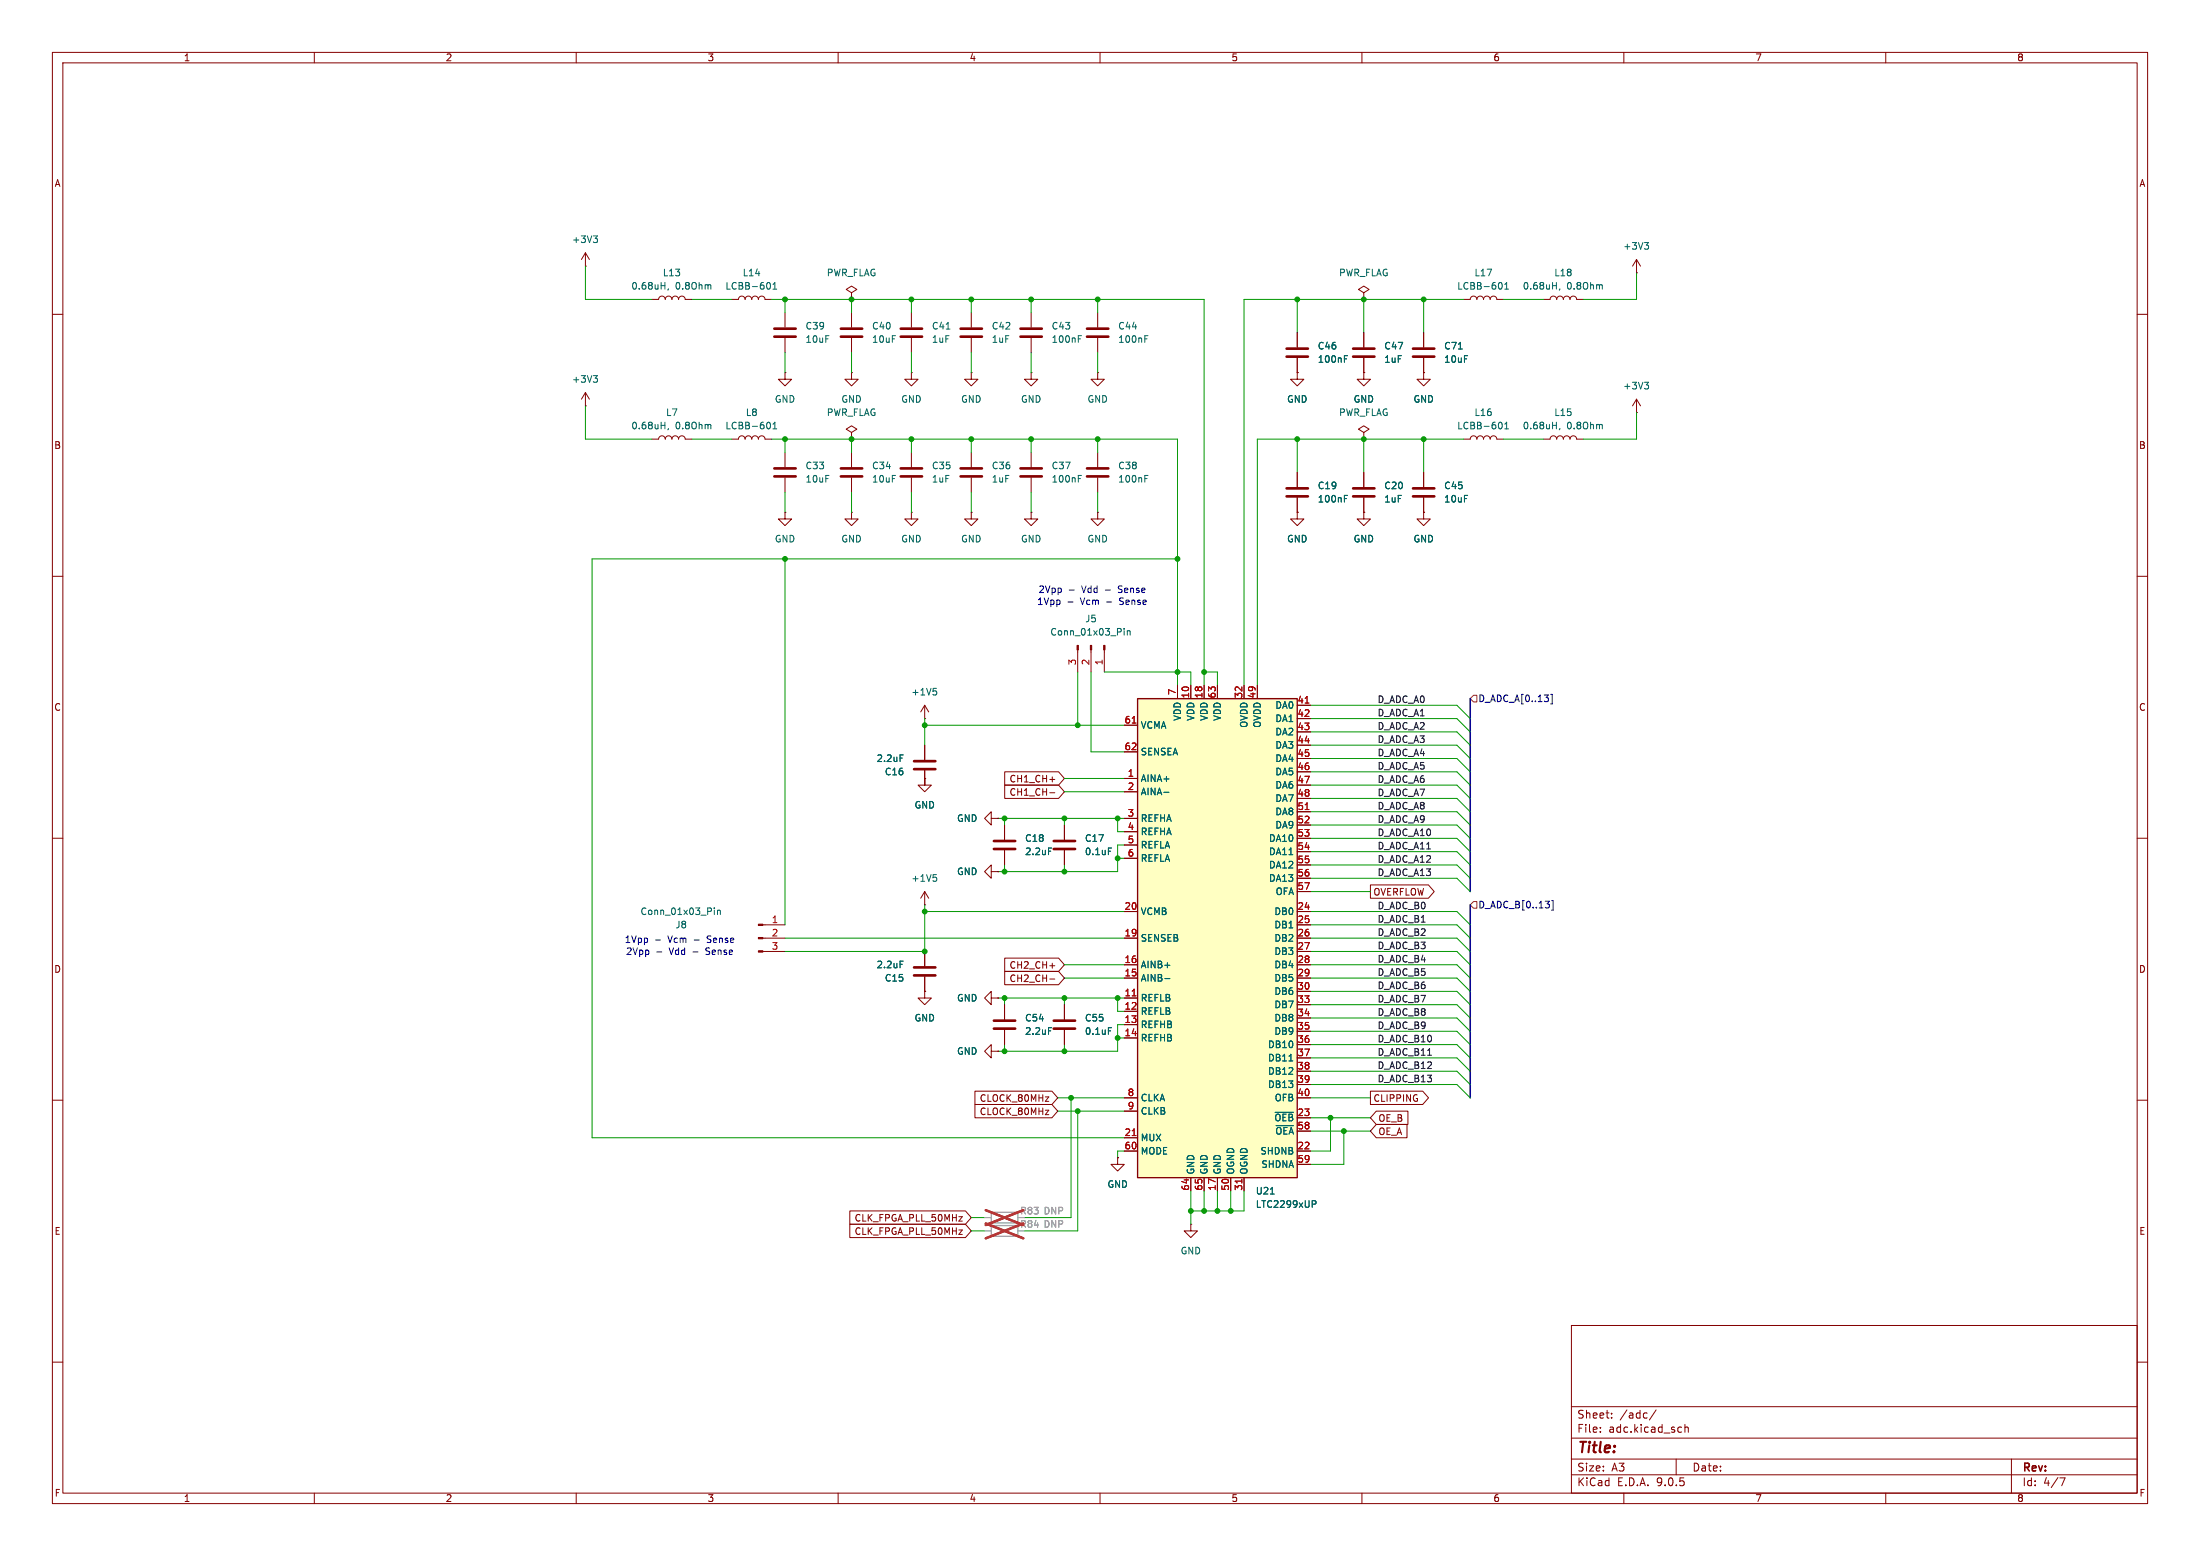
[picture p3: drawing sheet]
<svg xmlns="http://www.w3.org/2000/svg" width="420mm" height="297mm" viewBox="0 0 420 297" stroke-linecap="round" stroke-linejoin="round" font-family="sans-serif">
<g fill="none" stroke="#840000" stroke-width=".19">
<path d="M10 10h400v277h-400zM12 12h396v273h-396zM60 10v2M110 10v2M160 10v2M210 10v2M260 10v2M310 10v2M360 10v2M174 59.7v2.8M185.4 59.7v2.8M196.8 59.7v2.8"/>
<path d="M10 60h2M174 64.5v2.8M185.4 71.1v1.3h1.3l-1.3 1.3-1.3-1.3h1.3M185.4 71.1h.1M185.4 64.5v2.8M196.8 71.1v1.3h1.3l-1.3 1.3-1.2-1.3h1.2M196.8 71.1h.1M196.8 64.5v2.8M209.5 71.1v1.3h1.3l-1.3 1.3-1.2-1.3h1.2M209.5 71.1h.1M408 60h2M174 97.8v1.3h1.3l-1.3 1.2-1.3-1.2h1.3"/>
<path d="M174 97.8h.1M185.4 86.4v2.8M185.4 91.2v2.8M196.8 97.8v1.3h1.3l-1.3 1.2-1.2-1.2h1.2M196.8 97.8h.1M196.8 86.4v2.8M196.8 91.2v2.8M209.5 97.8v1.3h1.3l-1.3 1.2-1.2-1.2h1.2M209.5 97.8h.1M209.5 86.4v2.8M209.5 91.2v2.8M10 110h2"/>
<path d="M408 110h2M205.7 124.1v4.2M208.3 124.1v4.2M210.8 124.1v4.2M10 160h2M408 160h2M10 210h2M408 210h2M213.4 221v1.2h1.2l-1.2 1.3-1.3-1.3h1.3M213.4 221h.1M300 253h108v32h-108zM10 260h2"/>
<path d="M300 278.5h108M300 274.5h108M300 268.5h108M305.5 273.2v.2M305.5 272.5v.1M307.7 270.5v.2M307.7 269.8v.1M316.2 269.1l-1.3 1.9M320 278.5v3M320.9 272.4l.1 .1M321 273.3l-.1 .1M321.7 271.9v1.5"/>
<path d="M321.7 272.5l.2-.1 .3 .1 .1 .9M384 278.5v6.5M408 260h2M60 285v2M110 285v2M160 285v2M210 285v2M260 285v2M300 281.5h108M310 285v2M360 285v2M393.2 282.1h1l-.6 1.5"/>
</g>
<path d="M172 62.7h4M172 64.3h4M183.4 62.7h4.1M183.4 64.3h4.1M194.8 62.7h4.1M194.8 64.3h4.1M183.4 89.4h4.1M183.4 90.9h4.1M194.8 89.4h4.1M194.8 90.9h4.1M207.5 89.4h4.1M207.5 90.9h4.1" fill="none" stroke="#840000" stroke-width=".51"/>
<path d="M180.6 62.8h.8M205.9 64.7h.4M205.9 64.1h.6M205.9 91.4h.4M205.9 90.7h.6M218.6 91.4h.4M218.6 90.7h.6M214.6 120v.1M214.6 120.4v.8M215.2 120.4v.8M215.2 120.5l.2-.1h.3v.8" fill="none" stroke="#006464" stroke-width=".19"/>
<g fill="#840000" stroke="#840000" stroke-width=".19">
<path d="M210.7 123.2h.2v.9h-.2z"/>
<path d="M208.2 123.2h.2v.9h-.2z"/>
<path d="M205.6 123.2h.3v.9h-.3z"/>
</g>
<path d="M217.2 133.4h30.4v91.4h-30.4z" fill="#ffffc2"/>
<path d="M217.2 133.4h30.4v91.4h-30.4z" fill="none" stroke="#840000" stroke-width=".25"/>
<g fill="none" stroke="#840000" stroke-width=".19">
<path d="M111.8 50.8h.1M111.8 48.3v2.5M111.8 48.3l-.8 1.2M111.8 48.3l.7 1.2M124.5 57.2h1.2a.64 .64 0 0 1 .7-.7 .64 .64 0 0 1 .6 .7 .64 .64 0 0 1 .6-.7 .64 .64 0 0 1 .7 .7 .64 .64 0 0 1 .6-.7 .64 .64 0 0 1 .6 .7 .64 .64 0 0 1 .7-.7 .64 .64 0 0 1 .6 .7h1.3M139.7 57.2h1.3a.64 .64 0 0 1 .6-.7 .64 .64 0 0 1 .6 .7 .64 .64 0 0 1 .7-.7 .64 .64 0 0 1 .6 .7 .64 .64 0 0 1 .6-.7 .64 .64 0 0 1 .7 .7 .64 .64 0 0 1 .6-.7 .64 .64 0 0 1 .6 .7h1.3M149.9 59.7v2.8M162.6 55.9l1-.7-1-.6-1.1 .6 1.1 .7v1.3M162.6 57.2h.1M162.6 59.7v2.8M209.5 59.7v2.8M260.3 55.9l1.1-.7-1.1-.6-1 .6 1 .7v1.3"/>
<path d="M260.3 57.2h.1M279.4 57.2h1.3a.64 .64 0 0 1 .6-.7 .64 .64 0 0 1 .6 .7 .64 .64 0 0 1 .7-.7 .64 .64 0 0 1 .6 .7 .64 .64 0 0 1 .6-.7 .64 .64 0 0 1 .7 .7 .64 .64 0 0 1 .6-.7 .64 .64 0 0 1 .6 .7h1.3M294.6 57.2h1.3a.64 .64 0 0 1 .6-.7 .64 .64 0 0 1 .7 .7 .64 .64 0 0 1 .6-.7 .64 .64 0 0 1 .6 .7 .64 .64 0 0 1 .7-.7 .64 .64 0 0 1 .6 .7 .64 .64 0 0 1 .7-.7 .64 .64 0 0 1 .6 .7h1.3M312.4 52.1h.1M312.4 49.5l-.7 1.3M312.4 49.5l.8 1.3M312.4 49.5v2.6M111.8 77.5h.1M111.8 74.9l-.8 1.3M111.8 74.9l.7 1.3M111.8 74.9v2.6M149.9 71.1v1.3h1.2l-1.2 1.3-1.3-1.3h1.3"/>
<path d="M149.9 71.1h.1M149.9 64.5v2.8M162.6 71.1v1.3h1.2l-1.2 1.3-1.3-1.3h1.3M162.6 71.1h.1M162.6 64.5v2.8M174 71.1v1.3h1.3l-1.3 1.3-1.3-1.3h1.3M174 71.1h.1M209.5 64.5v2.8M247.6 71.1v1.3h1.3l-1.3 1.3-1.2-1.3h1.2M247.6 71.1h.1M247.6 63.5v2.8M247.6 68.3v2.8"/>
<path d="M260.3 71.1v1.3h1.3l-1.3 1.3-1.2-1.3h1.2M260.3 71.1h.1M260.3 63.5v2.8M260.3 68.3v2.8M271.8 71.1v1.3h1.2l-1.2 1.3-1.3-1.3h1.3M271.8 71.1h.1M271.8 63.5v2.8M271.8 68.3v2.8M312.4 78.7h.1M312.4 76.2v2.5M312.4 76.2l-.7 1.3M312.4 76.2l.8 1.3"/>
<path d="M124.5 83.8h1.2a.64 .64 0 0 1 .7-.6 .64 .64 0 0 1 .6 .6 .64 .64 0 0 1 .6-.6 .64 .64 0 0 1 .7 .6 .64 .64 0 0 1 .6-.6 .64 .64 0 0 1 .6 .6 .64 .64 0 0 1 .7-.6 .64 .64 0 0 1 .6 .6h1.3M139.7 83.8h1.3a.64 .64 0 0 1 .6-.6 .64 .64 0 0 1 .6 .6 .64 .64 0 0 1 .7-.6 .64 .64 0 0 1 .6 .6 .64 .64 0 0 1 .6-.6 .64 .64 0 0 1 .7 .6 .64 .64 0 0 1 .6-.6 .64 .64 0 0 1 .6 .6h1.3M149.9 97.8v1.3h1.2l-1.2 1.2-1.3-1.2h1.3M149.9 97.8h.1M149.9 86.4v2.8M149.9 91.2v2.8M162.6 82.6l1-.7-1-.6-1.1 .6 1.1 .7v1.2M162.6 83.8h.1M162.6 97.8v1.3h1.2l-1.2 1.2-1.3-1.2h1.3M162.6 97.8h.1M162.6 86.4v2.8M162.6 91.2v2.8"/>
<path d="M174 86.4v2.8M174 91.2v2.8M185.4 97.8v1.3h1.3l-1.3 1.2-1.3-1.2h1.3M185.4 97.8h.1M247.6 97.8v1.3h1.3l-1.3 1.2-1.2-1.2h1.2M247.6 97.8h.1M247.6 90.2v2.8M247.6 95v2.8M260.3 97.8v1.3h1.3l-1.3 1.2-1.2-1.2h1.2M260.3 97.8h.1M260.3 82.6l1.1-.7-1.1-.6-1 .6 1 .7v1.2M260.3 83.8h.1"/>
<path d="M260.3 90.2v2.8M260.3 95v2.8M271.8 97.8v1.3h1.2l-1.2 1.2-1.3-1.2h1.3M271.8 97.8h.1M271.8 90.2v2.8M271.8 95v2.8M279.4 83.8h1.3a.64 .64 0 0 1 .6-.6 .64 .64 0 0 1 .6 .6 .64 .64 0 0 1 .7-.6 .64 .64 0 0 1 .6 .6 .64 .64 0 0 1 .6-.6 .64 .64 0 0 1 .7 .6 .64 .64 0 0 1 .6-.6 .64 .64 0 0 1 .6 .6h1.3M294.6 83.8h1.3a.64 .64 0 0 1 .6-.6 .64 .64 0 0 1 .7 .6 .64 .64 0 0 1 .6-.6 .64 .64 0 0 1 .6 .6 .64 .64 0 0 1 .7-.6 .64 .64 0 0 1 .6 .6 .64 .64 0 0 1 .7-.6 .64 .64 0 0 1 .6 .6h1.3M176.5 137.2h.1M176.5 134.6v2.6M176.5 134.6l-.7 1.3M176.5 134.6l.8 1.3"/>
<path d="M214.6 138.4h2.6M224.8 130.8v2.6M227.3 130.8v2.6M229.9 130.8v2.6M232.4 130.8v2.6M237.5 130.8v2.6M240 130.8v2.6M247.6 134.6h2.6M247.6 137.2h2.6M247.6 139.7h2.6M176.5 147.1v2.8h-1.2l1.2 1.2 1.3-1.2h-1.3v-1.3M176.5 148.6h.1"/>
<path d="M176.5 142.2v2.8M189.2 156.2v-1.3l-1.2 1.3 1.2 1.3v-1.3h1.3M190.5 156.2h.1M191.8 157.5v2.8M191.8 149.9h10.3l1.1 1.2-1.1 1.3h-10.3zM191.8 147.3h10.3l1.1 1.3-1.1 1.3h-10.3zM200.4 151.3h1M200.4 148.8h1M203.2 157.5v2.8M214.6 143.5h2.6M214.6 148.6h2.6M214.6 151.1h2.6"/>
<path d="M214.6 156.2h2.6M214.6 158.8h2.6M247.6 142.2h2.6M247.6 144.8h2.6M247.6 147.3h2.6M247.6 149.9h2.6M247.6 152.4h2.6M247.6 154.9h2.6M247.6 157.5h2.6M145.6 179.1h4.3M145.6 176.5h4.3M176.5 172.7h.1"/>
<path d="M176.5 170.2l-.7 1.3M176.5 170.2l.8 1.3M176.5 170.2v2.5M189.2 166.4v-1.3l-1.2 1.3 1.2 1.2v-1.2h1.3M190.5 166.4h.1M191.8 162.3v2.8M203.2 162.3v2.8M214.6 161.3h2.6M214.6 163.8h2.6M214.6 174h2.6M214.6 179.1h2.6M247.6 174h2.6"/>
<path d="M247.6 179.1h2.6M247.6 160h2.6M247.6 162.6h2.6M247.6 165.1h2.6M247.6 167.6h2.6M247.6 170.2h2.6M247.6 176.5h2.6M261.6 168.9h11.1l1.1 1.3-1.1 1.3h-11.1zM145.6 181.6h4.3M176.5 189.2v1.3h1.3l-1.3 1.3-1.2-1.3h1.2M176.5 189.2h.1M176.5 181.6v2.8"/>
<path d="M176.5 186.4v2.8M189.2 190.5v-1.3l-1.2 1.3 1.2 1.3v-1.3h1.3M190.5 190.5h.1M191.8 191.8v2.8M191.8 196.6v2.8M191.8 182.9h10.3l1.1 1.3-1.1 1.2h-10.3zM191.8 185.4h10.3l1.1 1.3-1.1 1.3h-10.3zM200.4 184.3h1M200.4 186.9h1M203.2 191.8v2.8M203.2 196.6v2.8M214.6 184.2h2.6"/>
<path d="M214.6 186.7h2.6M214.6 190.5h2.6M214.6 193h2.6M214.6 195.6h2.6M214.6 198.1h2.6M247.6 184.2h2.6M247.6 186.7h2.6M247.6 181.6h2.6M247.6 189.2h2.6M247.6 191.8h2.6M247.6 194.3h2.6M247.6 196.9h2.6"/>
<path d="M247.6 199.4h2.6M186.1 210.8h14.7l1.1 1.3-1.1 1.3h-14.7zM186.1 208.3h14.7l1.1 1.3-1.1 1.2h-14.7zM189.2 200.7v-1.3l-1.2 1.3 1.2 1.2v-1.2h1.3M190.5 200.7h.1M199.6 211.9h.6l-.6 .9h.6M199.6 209.4h.6l-.6 .8h.6M214.6 209.6h2.6M214.6 212.1h2.6M214.6 217.2h2.6M214.6 219.7h2.6M247.6 209.6h2.6"/>
<path d="M247.6 219.7h2.6M247.6 201.9h2.6M247.6 204.5h2.6M247.6 207h2.6M247.6 213.4h2.6M247.6 215.9h2.6M261.6 208.3h10l1.1 1.3-1.1 1.2h-10zM262.7 214.6h5.9v2.6h-5.9l-1.1-1.3zM262.7 212.1h6.1v2.5h-6.1l-1.1-1.2zM162.2 233.7h22.1l1.1 1.2-1.1 1.3h-22.1zM162.2 231.1h22.1l1.1 1.3-1.1 1.3h-22.1zM183 234.8h.7l-.7 .8h.7"/>
<path d="M183 232.2h.7l-.7 .9h.7M213.4 221h.1M227.3 233.7v1.2h1.3l-1.3 1.3-1.2-1.3h1.2M227.3 233.7h.1M227.3 224.8v2.5M229.9 224.8v2.5M232.4 224.8v2.5M234.9 224.8v2.5M237.5 224.8v2.5M247.6 222.2h2.6"/>
</g>
<path d="M216.1 138h.8M249.2 134.2h.7M249.2 154.5h.7M216.1 190.1h.8M216.1 216.8h.8M237.1 225.1v.7" fill="none" stroke="#a90000" stroke-width=".19"/>
<g fill="none" stroke="#006464" stroke-width=".19">
<path d="M113.3 45h.8l-.5 .5M113.8 45.5l.3 .3v.3l-.3 .2M127.6 55.1l-.1 .3M146.8 53.9a.79 .79 0 0 1 0 1.3M147.6 54.3l.3-.4v1.3M147.6 55.2h.7M286.5 53.9a.79 .79 0 0 1 0 1.3M287.3 55.2h.7M287.3 54.3l.3-.4v1.3M297.8 55.1l-.1 .3M313.9 46.3h.8l-.4 .5M314.5 46.8l.2 .2v.3l-.2 .3"/>
<path d="M113.3 71.7h.8l-.5 .5M113.8 72.2l.3 .2v.3l-.3 .3M218.6 64.7h.4M218.6 64.1h.6M256.7 68.5h.4M256.7 67.9h.6M278.4 66.6h.7M313.9 73h.8l-.4 .5M314.5 73.5l.2 .2v.3l-.2 .2M127.6 81.8l-.1 .2M146.8 80.6a.79 .79 0 0 1 0 1.3M147.6 81.9h.7"/>
<path d="M147.6 81l.3-.4v1.3M256.7 95.2h.4M256.7 94.6h.6M286.5 80.6a.79 .79 0 0 1 0 1.3M287.3 81.9h.7M287.3 81l.3-.4v1.3M297.8 81.8l-.1 .2M178.2 131.4h.6M178.6 131.9l.2 .2v.3l-.2 .3M171.8 144.1h.6M222.2 151.2h1M136.4 173.3v.1"/>
<path d="M136.4 173.7v.9M137 173.7v.9M137 173.8l.2-.1 .3 .1v.8M178.2 166.9h.6M178.6 167.4l.2 .3v.3l-.2 .2M200.2 161.9h.6M211.6 161.9h.6M171.8 183.5h.6M200.2 196.2h.6M211.6 196.2h.6M222.4 186.8h.9M243.4 212.3h3.5"/>
<path d="M243.6 214.9h3.3M246.1 202.5h.7M242.5 227.9h.8M250.5 229.2h.5l.2 .2-.1 .4h-.6"/>
</g>
<g fill="none" stroke="#840000" stroke-width=".51">
<path d="M147.8 62.7h4.1M147.8 64.3h4.1M160.5 62.7h4.1M160.5 64.3h4.1M207.5 62.7h4.1M207.5 64.3h4.1M245.6 66.5h4.1M245.6 68.1h4.1M258.3 66.5h4.1M258.3 68.1h4.1M269.7 66.5h4.1M269.7 68.1h4.1"/>
<path d="M147.8 89.4h4.1M147.8 90.9h4.1M160.5 89.4h4.1M160.5 90.9h4.1M172 89.4h4M172 90.9h4M245.6 94.7h4.1M245.6 93.2h4.1M258.3 94.7h4.1M258.3 93.2h4.1M269.7 94.7h4.1M269.7 93.2h4.1"/>
<path d="M174.5 145.3h4.1M174.5 146.8h4.1M189.7 160.5h4.1M189.7 162.1h4.1M201.2 160.5h4M201.2 162.1h4M174.5 184.7h4.1M174.5 186.2h4.1M189.7 194.8h4.1M189.7 196.3h4.1M201.2 194.8h4M201.2 196.3h4"/>
</g>
<path d="M189.2 233.9h5.1v2.1h-5.1zM189.2 231.4h5.1v2h-5.1z" fill="none" stroke="#a1a1a1" stroke-width=".25"/>
<path d="M188 234.9h1.2M188 232.4h1.2" fill="none" stroke="#a1a1a1" stroke-width=".19"/>
<path d="M188.2 233.5l7.2 2.9M188.2 231l7.2 2.8M195.4 233.5l-7.2 2.9M195.4 231l-7.2 2.8" fill="none" stroke="#e12e31" stroke-width=".46"/>
<g fill="#840000" stroke="#840000" stroke-width=".19">
<path d="M144.8 176.4h.8v.3h-.8z"/>
<path d="M144.8 178.9h.8v.3h-.8z"/>
<path d="M144.8 181.5h.8v.2h-.8z"/>
</g>
<path d="M296 132.5h.3v1.9h-.3M295 172h.8l-.4 .5M295.7 172.6l.1 .2-.1 .4M296.2 171.9h.3v1.8h-.3" fill="none" stroke="#000084" stroke-width=".19"/>
<path d="M281.3 132.7h.6v1.3h-.6l-.6-.6zM280.7 172.7l.6-.6h.6v1.3h-.6z" fill="none" stroke="#725600" stroke-width=".19"/>
<path d="M280.7 133.4v36.8M280.7 172.7v36.9" fill="none" stroke="#000084" stroke-width=".3"/>
<g fill="none" stroke="#009600" stroke-width=".19">
<path d="M111.8 50.8v6.4h12.7M132.1 57.2h7.6M147.3 57.2h82.6v73.6M149.9 57.2v2.5M162.6 57.2v2.5M174 57.2v2.5M185.4 57.2v2.5M196.8 57.2v2.5M209.5 57.2v2.5M247.6 57.2v6.3M260.3 57.2v6.3M271.8 57.2v6.3"/>
<path d="M279.4 57.2h-41.9v73.6M287 57.2h7.6M312.4 52.1v5.1h-10.1M111.8 77.5v6.3h12.7M149.9 67.3v3.8M162.6 67.3v3.8M174 67.3v3.8M185.4 67.3v3.8M196.8 67.3v3.8M209.5 67.3v3.8M312.4 78.7v5.1h-10.1M132.1 83.8h7.6"/>
<path d="M147.3 83.8h77.5v47M149.9 83.8v2.6M149.9 94v3.8M162.6 83.8v2.6M162.6 94v3.8M174 83.8v2.6M174 94v3.8M185.4 83.8v2.6M185.4 94v3.8M196.8 83.8v2.6M196.8 94v3.8M209.5 83.8v2.6"/>
<path d="M209.5 94v3.8M247.6 83.8v6.4M260.3 83.8v6.4M271.8 83.8v6.4M279.4 83.8h-39.4v47M287 83.8h7.6M149.9 106.7v69.8M224.8 106.7h-111.8v110.5h101.6M176.5 137.2v5M176.5 138.4h38.1M205.7 128.3v10.1M208.3 128.3v15.2h6.3"/>
<path d="M210.8 128.3h16.5v2.5M229.9 128.3h2.5v2.5M250.2 139.7h27.9l2.6 2.5M250.2 137.2h27.9l2.6 2.5M250.2 134.6h27.9l2.6 2.6M176.5 148.6v1.3M190.5 156.2h24.1M191.8 156.2v1.3M203.2 151.1h11.4M203.2 148.6h11.4M203.2 156.2v1.3M213.4 156.2v2.6h1.2"/>
<path d="M250.2 144.8h27.9l2.6 2.5M250.2 142.2h27.9l2.6 2.6M250.2 147.3h27.9l2.6 2.6M250.2 154.9h27.9l2.6 2.6M250.2 152.4h27.9l2.6 2.5M250.2 149.9h27.9l2.6 2.5M250.2 157.5h27.9l2.6 2.5M149.9 179.1h64.7M176.5 172.7v8.9h-26.6M176.5 174h38.1M191.8 165.1v1.3M203.2 165.1v1.3"/>
<path d="M213.4 163.8h1.2M214.6 161.3h-1.2v5.1h-22.9M250.2 176.5h27.9l2.6 2.6M250.2 167.6h27.9l2.6 2.6M250.2 170.2h11.4M250.2 174h27.9l2.6 2.5M250.2 179.1h27.9l2.6 2.5M250.2 165.1h27.9l2.6 2.5M250.2 162.6h27.9l2.6 2.5M250.2 160h27.9l2.6 2.6M190.5 190.5h24.1M191.8 190.5v1.3"/>
<path d="M191.8 199.4v1.3M203.2 184.2h11.4M203.2 186.7h11.4M203.2 190.5v1.3M203.2 199.4v1.3M213.4 190.5v2.5h1.2M213.4 198.1h1.2M214.6 195.6h-1.2v5.1h-22.9M250.2 184.2h27.9l2.6 2.5M250.2 186.7h27.9l2.6 2.5M250.2 181.6h27.9l2.6 2.6M250.2 194.3h27.9l2.6 2.6"/>
<path d="M250.2 191.8h27.9l2.6 2.5M250.2 199.4h27.9l2.6 2.5M250.2 196.9h27.9l2.6 2.5M250.2 189.2h27.9l2.6 2.6M201.9 209.6h12.7M201.9 212.1h12.7M204.5 209.6v22.8h-8.9M205.7 212.1v22.8h-10.1M214.6 219.7h-1.2v1.3M250.2 207h27.9l2.6 2.6M250.2 215.9h11.4M250.2 209.6h11.4"/>
<path d="M250.2 201.9h27.9l2.6 2.6M250.2 204.5h27.9l2.6 2.5M250.2 213.4h11.4M254 213.4v6.3h-3.8M256.5 215.9v6.3h-6.3M185.4 232.4h2.6M185.4 234.9h2.6M227.3 227.3v6.4M229.9 227.3v3.8M232.4 227.3v3.8M234.9 227.3v3.8M237.5 227.3v3.8h-10.2"/>
</g>
<path d="M203.9 114.9h.9M204.1 112.6h1M125.1 179.4h1M125.4 181.7h.9" fill="none" stroke="#0000c2" stroke-width=".19"/>
<g fill="#009600" stroke="#009600" stroke-width=".19">
<circle cx="254" cy="213.4" r=".46"/>
<circle cx="256.5" cy="215.9" r=".46"/>
<circle cx="229.9" cy="231.1" r=".46"/>
<circle cx="232.4" cy="231.1" r=".46"/>
<circle cx="213.4" cy="198.1" r=".46"/>
<circle cx="227.3" cy="231.1" r=".46"/>
<circle cx="234.9" cy="231.1" r=".46"/>
<circle cx="191.8" cy="200.7" r=".46"/>
<circle cx="203.2" cy="200.7" r=".46"/>
<circle cx="204.5" cy="209.6" r=".46"/>
<circle cx="205.7" cy="212.1" r=".46"/>
<circle cx="213.4" cy="190.5" r=".46"/>
<circle cx="203.2" cy="190.5" r=".46"/>
<circle cx="191.8" cy="190.5" r=".46"/>
<circle cx="176.5" cy="138.4" r=".46"/>
<circle cx="205.7" cy="138.4" r=".46"/>
<circle cx="174" cy="83.8" r=".46"/>
<circle cx="162.6" cy="83.8" r=".46"/>
<circle cx="185.4" cy="83.8" r=".46"/>
<circle cx="176.5" cy="174" r=".46"/>
<circle cx="176.5" cy="181.6" r=".46"/>
<circle cx="203.2" cy="166.4" r=".46"/>
<circle cx="191.8" cy="166.4" r=".46"/>
<circle cx="213.4" cy="163.8" r=".46"/>
<circle cx="213.4" cy="156.2" r=".46"/>
<circle cx="203.2" cy="156.2" r=".46"/>
<circle cx="191.8" cy="156.2" r=".46"/>
<circle cx="224.8" cy="106.7" r=".46"/>
<circle cx="196.8" cy="83.8" r=".46"/>
<circle cx="209.5" cy="83.8" r=".46"/>
<circle cx="271.8" cy="83.8" r=".46"/>
<circle cx="229.9" cy="128.3" r=".46"/>
<circle cx="224.8" cy="128.3" r=".46"/>
<circle cx="247.6" cy="83.8" r=".46"/>
<circle cx="185.4" cy="57.2" r=".46"/>
<circle cx="196.8" cy="57.2" r=".46"/>
<circle cx="174" cy="57.2" r=".46"/>
<circle cx="209.5" cy="57.2" r=".46"/>
<circle cx="247.6" cy="57.2" r=".46"/>
<circle cx="260.3" cy="83.8" r=".46"/>
<circle cx="260.3" cy="57.2" r=".46"/>
<circle cx="271.8" cy="57.2" r=".46"/>
<circle cx="149.9" cy="83.8" r=".46"/>
<circle cx="149.9" cy="106.7" r=".46"/>
<circle cx="149.9" cy="57.2" r=".46"/>
<circle cx="162.6" cy="57.2" r=".46"/>
</g>
<text font-size="2.8" fill="#840000" x="301" y="277.9">Title:</text>
<g font-size="2.1" fill="#840000">
<text x="301" y="273.7">File:</text>
<text x="301" y="271">Sheet:</text>
<text x="307.1" y="273.7">adc.kicad_sch</text>
<text x="309.2" y="271">/adc/</text>
<text x="301" y="281.1">Size:</text>
<text x="307.6" y="281.1">A3</text>
<text x="323" y="281.1">Date:</text>
<text x="386" y="281.3">Rev:</text>
<text x="301" y="283.9">KiCad</text>
<text x="308.7" y="283.9">E.D.A.</text>
<text x="316.3" y="283.9">9.0.5</text>
<text x="386" y="283.9">Id:</text>
<text x="390.1" y="283.9">4/7</text>
</g>
<g font-size="1.8" fill="#840000">
<text x="35" y="11.9">1</text>
<text x="85" y="11.9">2</text>
<text x="135" y="11.9">3</text>
<text x="185" y="11.9">4</text>
<text x="235" y="11.9">5</text>
<text x="285" y="11.9">6</text>
<text x="335" y="11.9">7</text>
<text x="385" y="11.9">8</text>
<text x="10.3" y="35.9">A</text>
<text x="408.3" y="35.9">A</text>
<text x="10.3" y="85.9">B</text>
<text x="408.2" y="85.9">B</text>
<text x="10.3" y="135.9">C</text>
<text x="408.2" y="135.9">C</text>
<text x="192.6" y="149.5">CH1_CH+</text>
<text x="192.6" y="152.1">CH1_CH-</text>
<text x="262.1" y="171.1">OVERFLOW</text>
<text x="10.3" y="185.9">D</text>
<text x="192.6" y="185.1">CH2_CH+</text>
<text x="408.2" y="185.9">D</text>
<text x="192.6" y="187.6">CH2_CH-</text>
<text x="186.9" y="213">CLOCK_80MHz</text>
<text x="186.9" y="210.5">CLOCK_80MHz</text>
<text x="262.1" y="210.5">CLIPPING</text>
<text x="263" y="214.3">OE_B</text>
<text x="263" y="216.9">OE_A</text>
<text x="163" y="233.4">CLK_FPGA_PLL_50MHz</text>
<text x="10.3" y="235.9">E</text>
<text x="163" y="235.9">CLK_FPGA_PLL_50MHz</text>
<text x="408.3" y="235.9">E</text>
<text x="10.3" y="285.9">F</text>
<text x="35" y="286.9">1</text>
<text x="85" y="286.9">2</text>
<text x="135" y="286.9">3</text>
<text x="185" y="286.9">4</text>
<text x="235" y="286.9">5</text>
<text x="285" y="286.9">6</text>
<text x="335" y="286.9">7</text>
<text x="385" y="286.9">8</text>
<text x="408.3" y="285.9">F</text>
</g>
<g font-size="1.8" fill="#006464">
<text x="109.1" y="46.6">+3V3</text>
<text x="309.8" y="47.9">+3V3</text>
<text x="126.4" y="52.9">L13</text>
<text x="141.7" y="52.9">L14</text>
<text x="157.7" y="52.9">PWR_FLAG</text>
<text x="255.5" y="52.9">PWR_FLAG</text>
<text x="281.4" y="52.9">L17</text>
<text x="296.6" y="52.9">L18</text>
<text x="120.4" y="55.5">0.68uH,</text>
<text x="128.9" y="55.5">0.8Ohm</text>
<text x="138.4" y="55.5">LCBB-601</text>
<text x="278.1" y="55.5">LCBB-601</text>
<text x="290.6" y="55.5">0.68uH,</text>
<text x="299.1" y="55.5">0.8Ohm</text>
<text x="153.7" y="63.1">C39</text>
<text x="153.7" y="65.6">10uF</text>
<text x="166.4" y="63.1">C40</text>
<text x="166.4" y="65.6">10uF</text>
<text x="177.8" y="65.6">1uF</text>
<text x="177.8" y="63.1">C41</text>
<text x="189.2" y="65.6">1uF</text>
<text x="189.2" y="63.1">C42</text>
<text x="200.7" y="65.6">100nF</text>
<text x="200.7" y="63.1">C43</text>
<text x="213.4" y="65.6">100nF</text>
<text x="213.4" y="63.1">C44</text>
<text x="251.5" y="69.4">100nF</text>
<text x="251.5" y="66.9">C46</text>
<text x="264.2" y="69.4">1uF</text>
<text x="264.2" y="66.9">C47</text>
<text x="275.6" y="66.9">C71</text>
<text x="275.6" y="69.4">10uF</text>
<text x="109.1" y="73.3">+3V3</text>
<text x="147.8" y="77.1">GND</text>
<text x="160.5" y="77.1">GND</text>
<text x="172" y="77.1">GND</text>
<text x="183.4" y="77.1">GND</text>
<text x="194.8" y="77.1">GND</text>
<text x="207.5" y="77.1">GND</text>
<text x="245.6" y="77.1">GND</text>
<text x="258.3" y="77.1">GND</text>
<text x="269.7" y="77.1">GND</text>
<text x="309.8" y="74.5">+3V3</text>
<text x="120.4" y="82.1">0.68uH,</text>
<text x="127" y="79.6">L7</text>
<text x="128.9" y="82.1">0.8Ohm</text>
<text x="138.4" y="82.1">LCBB-601</text>
<text x="142.3" y="79.6">L8</text>
<text x="157.7" y="79.6">PWR_FLAG</text>
<text x="255.5" y="79.6">PWR_FLAG</text>
<text x="278.1" y="82.1">LCBB-601</text>
<text x="281.4" y="79.6">L16</text>
<text x="290.6" y="82.1">0.68uH,</text>
<text x="296.6" y="79.6">L15</text>
<text x="299.1" y="82.1">0.8Ohm</text>
<text x="153.7" y="89.8">C33</text>
<text x="166.4" y="89.8">C34</text>
<text x="177.8" y="89.8">C35</text>
<text x="189.2" y="89.8">C36</text>
<text x="200.7" y="89.8">C37</text>
<text x="213.4" y="89.8">C38</text>
<text x="153.7" y="92.3">10uF</text>
<text x="166.4" y="92.3">10uF</text>
<text x="177.8" y="92.3">1uF</text>
<text x="189.2" y="92.3">1uF</text>
<text x="200.7" y="92.3">100nF</text>
<text x="213.4" y="92.3">100nF</text>
<text x="251.5" y="93.6">C19</text>
<text x="264.2" y="93.6">C20</text>
<text x="275.6" y="93.6">C45</text>
<text x="251.5" y="96.1">100nF</text>
<text x="264.2" y="96.1">1uF</text>
<text x="275.6" y="96.1">10uF</text>
<text x="147.8" y="103.7">GND</text>
<text x="160.5" y="103.7">GND</text>
<text x="172" y="103.7">GND</text>
<text x="183.4" y="103.7">GND</text>
<text x="194.8" y="103.7">GND</text>
<text x="207.5" y="103.7">GND</text>
<text x="245.6" y="103.7">GND</text>
<text x="258.3" y="103.7">GND</text>
<text x="269.7" y="103.7">GND</text>
<text x="207.1" y="119">J5</text>
<text x="200.4" y="121.5">Conn_01x03_Pin</text>
<text x="173.9" y="132.9">+1V5</text>
<text x="225.7" y="137.7" transform="rotate(-90 225.7 137.7)">VDD</text>
<text x="228.2" y="137.7" transform="rotate(-90 228.2 137.7)">VDD</text>
<text x="230.7" y="137.7" transform="rotate(-90 230.7 137.7)">VDD</text>
<text x="233.3" y="137.7" transform="rotate(-90 233.3 137.7)">VDD</text>
<text x="243.4" y="135.5">DA0</text>
<text x="217.7" y="139.3">VCMA</text>
<text x="238.4" y="139" transform="rotate(-90 238.4 139)">OVDD</text>
<text x="240.9" y="139" transform="rotate(-90 240.9 139)">OVDD</text>
<text x="243.4" y="138">DA1</text>
<text x="243.4" y="140.6">DA2</text>
<text x="243.4" y="143.1">DA3</text>
<text x="167.2" y="145.6">2.2uF</text>
<text x="168.8" y="148.2">C16</text>
<text x="217.7" y="144.4">SENSEA</text>
<text x="217.7" y="149.5">AINA+</text>
<text x="243.4" y="145.6">DA4</text>
<text x="243.4" y="148.2">DA5</text>
<text x="174.5" y="154.5">GND</text>
<text x="217.7" y="152">AINA-</text>
<text x="243.4" y="150.7">DA6</text>
<text x="243.4" y="153.3">DA7</text>
<text x="243.4" y="155.8">DA8</text>
<text x="182.6" y="157.1">GND</text>
<text x="195.6" y="160.9">C18</text>
<text x="207" y="160.9">C17</text>
<text x="217.7" y="157.1">REFHA</text>
<text x="217.7" y="159.6">REFHA</text>
<text x="242.2" y="160.9">DA10</text>
<text x="243.4" y="158.3">DA9</text>
<text x="182.6" y="167.2">GND</text>
<text x="195.6" y="163.4">2.2uF</text>
<text x="207" y="163.4">0.1uF</text>
<text x="217.7" y="162.2">REFLA</text>
<text x="217.7" y="164.7">REFLA</text>
<text x="242.2" y="163.4">DA11</text>
<text x="242.2" y="166">DA12</text>
<text x="173.9" y="168.5">+1V5</text>
<text x="242.2" y="168.5">DA13</text>
<text x="243.4" y="171">OFA</text>
<text x="122.2" y="174.9">Conn_01x03_Pin</text>
<text x="128.9" y="177.4">J8</text>
<text x="217.7" y="174.9">VCMB</text>
<text x="217.7" y="179.9">SENSEB</text>
<text x="243.2" y="174.9">DB0</text>
<text x="243.2" y="177.4">DB1</text>
<text x="243.2" y="179.9">DB2</text>
<text x="167.2" y="185">2.2uF</text>
<text x="217.7" y="185">AINB+</text>
<text x="243.2" y="182.5">DB3</text>
<text x="243.2" y="185">DB4</text>
<text x="168.8" y="187.6">C15</text>
<text x="182.6" y="191.4">GND</text>
<text x="217.7" y="187.6">AINB-</text>
<text x="217.7" y="191.4">REFLB</text>
<text x="243.2" y="187.6">DB5</text>
<text x="243.2" y="190.1">DB6</text>
<text x="174.5" y="195.2">GND</text>
<text x="195.6" y="195.2">C54</text>
<text x="195.6" y="197.7">2.2uF</text>
<text x="207" y="195.2">C55</text>
<text x="207" y="197.7">0.1uF</text>
<text x="217.7" y="193.9">REFLB</text>
<text x="217.7" y="196.4">REFHB</text>
<text x="243.2" y="192.6">DB7</text>
<text x="243.2" y="195.2">DB8</text>
<text x="243.2" y="197.7">DB9</text>
<text x="182.6" y="201.5">GND</text>
<text x="217.7" y="199">REFHB</text>
<text x="242" y="200.3">DB10</text>
<text x="242" y="202.8">DB11</text>
<text x="242" y="205.3">DB12</text>
<text x="242" y="207.9">DB13</text>
<text x="217.7" y="210.4">CLKA</text>
<text x="217.7" y="213">CLKB</text>
<text x="243.2" y="214.2">~{OEB}</text>
<text x="243.2" y="210.4">OFB</text>
<text x="217.7" y="218">MUX</text>
<text x="217.7" y="220.6">MODE</text>
<text x="240.5" y="220.6">SHDNB</text>
<text x="243.4" y="216.8">~{OEA}</text>
<text x="211.3" y="226.9">GND</text>
<text x="228.2" y="224.3" transform="rotate(-90 228.2 224.3)">GND</text>
<text x="230.7" y="224.3" transform="rotate(-90 230.7 224.3)">GND</text>
<text x="233.3" y="224.3" transform="rotate(-90 233.3 224.3)">GND</text>
<text x="235.8" y="224.3" transform="rotate(-90 235.8 224.3)">OGND</text>
<text x="238.4" y="224.3" transform="rotate(-90 238.4 224.3)">OGND</text>
<text x="240.7" y="223.1">SHDNA</text>
<text x="239.6" y="228.2">U21</text>
<text x="239.6" y="230.7">LTC2299xUP</text>
<text x="225.3" y="239.6">GND</text>
</g>
<g font-size="1.8" fill="#0000c2">
<text x="198.2" y="113.4">2Vpp</text>
<text x="206.7" y="113.4">Vdd</text>
<text x="211.2" y="113.4">-</text>
<text x="214" y="113.4">Sense</text>
<text x="197.9" y="115.7">1Vpp</text>
<text x="206.4" y="115.7">Vcm</text>
<text x="211.5" y="115.7">-</text>
<text x="214.2" y="115.7">Sense</text>
<text x="119.2" y="180.2">1Vpp</text>
<text x="119.4" y="182.5">2Vpp</text>
<text x="127.7" y="180.2">Vcm</text>
<text x="127.9" y="182.5">Vdd</text>
<text x="132.5" y="182.5">-</text>
<text x="132.7" y="180.2">-</text>
<text x="135.2" y="182.5">Sense</text>
<text x="135.5" y="180.2">Sense</text>
</g>
<g font-size="1.8" fill="#a90000">
<text x="205.5" y="127.1" transform="rotate(-90 205.5 127.1)">3</text>
<text x="208" y="127.1" transform="rotate(-90 208 127.1)">2</text>
<text x="210.6" y="127.1" transform="rotate(-90 210.6 127.1)">1</text>
<text x="224.5" y="132.8" transform="rotate(-90 224.5 132.8)">7</text>
<text x="227.1" y="133.4" transform="rotate(-90 227.1 133.4)">10</text>
<text x="229.6" y="133.4" transform="rotate(-90 229.6 133.4)">18</text>
<text x="232.2" y="133.4" transform="rotate(-90 232.2 133.4)">63</text>
<text x="237.2" y="133.4" transform="rotate(-90 237.2 133.4)">32</text>
<text x="239.8" y="133.4" transform="rotate(-90 239.8 133.4)">49</text>
<text x="247.6" y="134.4">41</text>
<text x="247.6" y="136.9">42</text>
<text x="214.6" y="138.2">61</text>
<text x="214.6" y="143.3">62</text>
<text x="247.6" y="139.4">43</text>
<text x="247.6" y="142">44</text>
<text x="215.2" y="148.3">1</text>
<text x="247.6" y="144.5">45</text>
<text x="247.6" y="147.1">46</text>
<text x="247.6" y="149.6">47</text>
<text x="215.2" y="150.9">2</text>
<text x="215.2" y="156">3</text>
<text x="247.6" y="152.1">48</text>
<text x="247.6" y="154.7">51</text>
<text x="215.2" y="158.5">4</text>
<text x="215.2" y="161">5</text>
<text x="247.6" y="157.2">52</text>
<text x="247.6" y="159.8">53</text>
<text x="215.2" y="163.6">6</text>
<text x="247.6" y="162.3">54</text>
<text x="247.6" y="164.8">55</text>
<text x="247.6" y="167.4">56</text>
<text x="214.6" y="173.7">20</text>
<text x="247.6" y="169.9">57</text>
<text x="247.6" y="173.7">24</text>
<text x="147.2" y="176.3">1</text>
<text x="147.2" y="178.8">2</text>
<text x="214.6" y="178.8">19</text>
<text x="247.6" y="176.3">25</text>
<text x="247.6" y="178.8">26</text>
<text x="147.2" y="181.4">3</text>
<text x="214.6" y="183.9">16</text>
<text x="247.6" y="181.4">27</text>
<text x="247.6" y="183.9">28</text>
<text x="214.6" y="186.4">15</text>
<text x="214.6" y="190.2">11</text>
<text x="247.6" y="186.4">29</text>
<text x="247.6" y="189">30</text>
<text x="247.6" y="191.5">33</text>
<text x="214.6" y="192.8">12</text>
<text x="214.6" y="195.3">13</text>
<text x="214.6" y="197.9">14</text>
<text x="247.6" y="194.1">34</text>
<text x="247.6" y="196.6">35</text>
<text x="247.6" y="199.1">36</text>
<text x="247.6" y="201.7">37</text>
<text x="215.2" y="209.3">8</text>
<text x="247.6" y="204.2">38</text>
<text x="247.6" y="206.8">39</text>
<text x="247.6" y="209.3">40</text>
<text x="215.2" y="211.8">9</text>
<text x="247.6" y="213.1">23</text>
<text x="247.6" y="215.6">58</text>
<text x="214.6" y="216.9">21</text>
<text x="214.6" y="219.5">60</text>
<text x="247.6" y="219.5">22</text>
<text x="247.6" y="222">59</text>
<text x="227.1" y="227.4" transform="rotate(-90 227.1 227.4)">64</text>
<text x="229.6" y="227.4" transform="rotate(-90 229.6 227.4)">65</text>
<text x="232.2" y="227.4" transform="rotate(-90 232.2 227.4)">17</text>
<text x="234.7" y="227.4" transform="rotate(-90 234.7 227.4)">50</text>
<text x="237.2" y="227.4" transform="rotate(-90 237.2 227.4)">31</text>
</g>
<g font-size="1.8" fill="#0f0f0f">
<text x="262.9" y="134.3">D_ADC_A0</text>
<text x="262.9" y="136.8">D_ADC_A1</text>
<text x="262.9" y="139.4">D_ADC_A2</text>
<text x="262.9" y="141.9">D_ADC_A3</text>
<text x="262.9" y="147">D_ADC_A5</text>
<text x="262.9" y="144.4">D_ADC_A4</text>
<text x="262.9" y="149.5">D_ADC_A6</text>
<text x="262.9" y="154.6">D_ADC_A8</text>
<text x="262.9" y="152.1">D_ADC_A7</text>
<text x="262.9" y="157.1">D_ADC_A9</text>
<text x="262.9" y="159.7">D_ADC_A10</text>
<text x="262.9" y="164.8">D_ADC_A12</text>
<text x="262.9" y="162.2">D_ADC_A11</text>
<text x="262.9" y="167.3">D_ADC_A13</text>
<text x="262.9" y="173.6">D_ADC_B0</text>
<text x="262.9" y="178.7">D_ADC_B2</text>
<text x="262.9" y="176.2">D_ADC_B1</text>
<text x="262.9" y="183.8">D_ADC_B4</text>
<text x="262.9" y="181.3">D_ADC_B3</text>
<text x="262.9" y="186.3">D_ADC_B5</text>
<text x="262.9" y="188.9">D_ADC_B6</text>
<text x="262.9" y="191.4">D_ADC_B7</text>
<text x="262.9" y="194">D_ADC_B8</text>
<text x="262.9" y="196.5">D_ADC_B9</text>
<text x="262.9" y="201.6">D_ADC_B11</text>
<text x="262.9" y="199">D_ADC_B10</text>
<text x="262.9" y="206.7">D_ADC_B13</text>
<text x="262.9" y="204.1">D_ADC_B12</text>
</g>
<g font-size="1.8" fill="#000084">
<text x="282.1" y="134.2">D_ADC_A[0..13]</text>
<text x="282.1" y="173.6">D_ADC_B[0..13]</text>
</g>
<g font-size="1.8" fill="#a1a1a1">
<text x="194.6" y="232">R83 DNP</text>
<text x="194.6" y="234.5">R84 DNP</text>
</g>
</svg>
